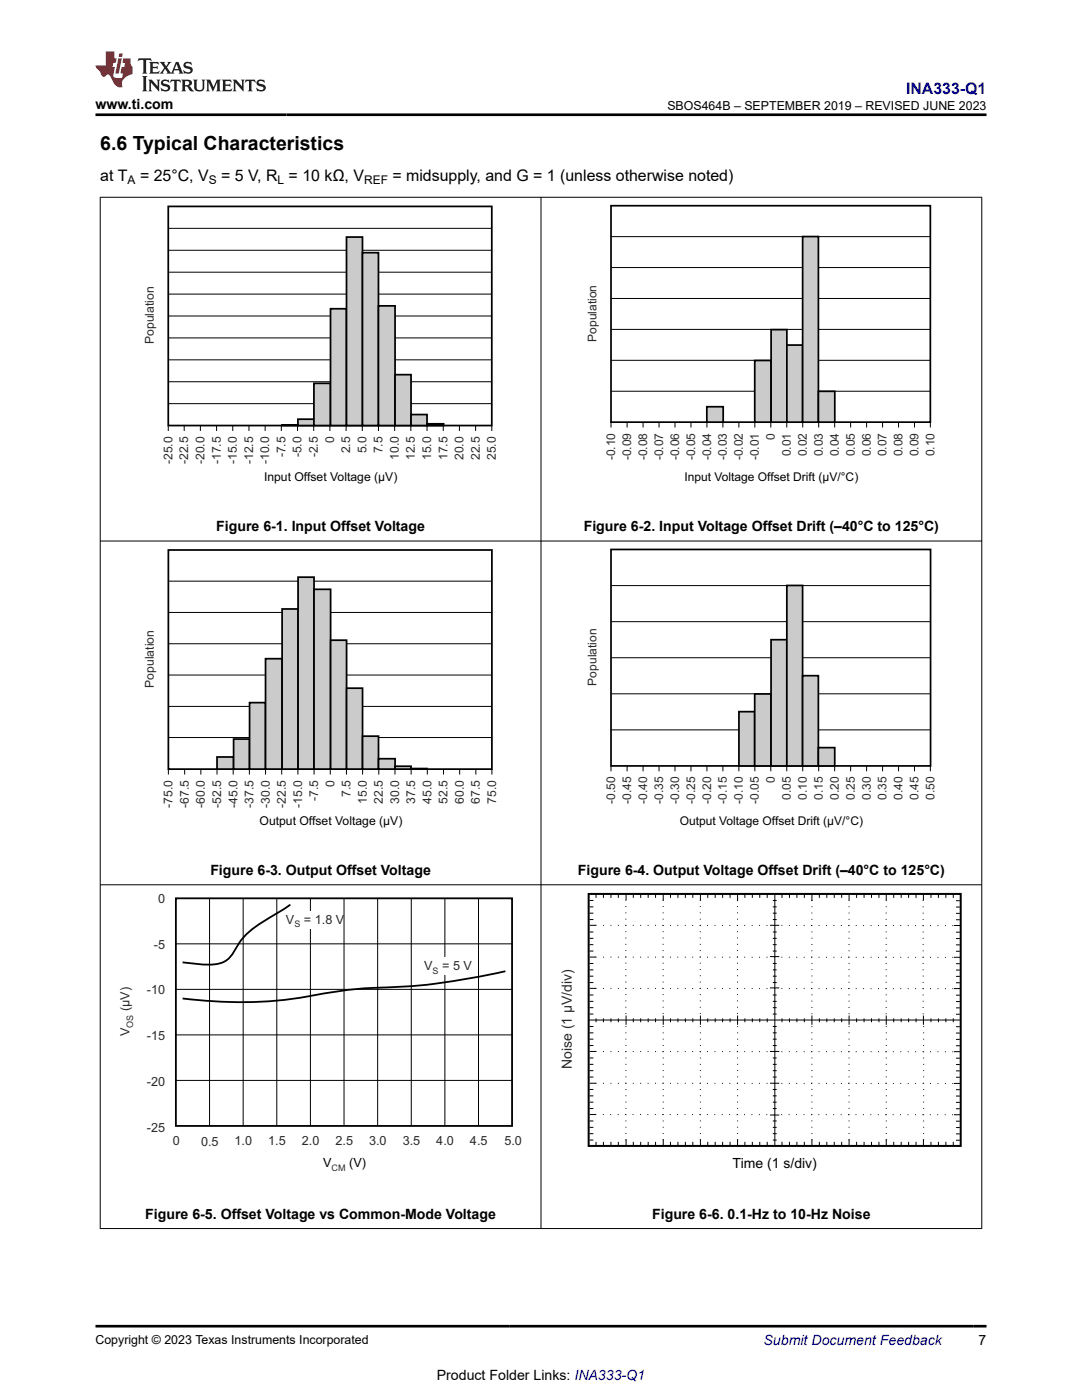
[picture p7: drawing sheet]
<svg xmlns="http://www.w3.org/2000/svg" width="216mm" height="279mm" viewBox="0 0 216 279" stroke-linecap="round" stroke-linejoin="round" font-family="sans-serif">
<path d="M33.6 41.2h64.5v43.7h-64.5zM56.3 84.8h3.1v.1h-3.1z" fill="none" stroke="#000" stroke-width=".35"/>
<g fill="none" stroke="#000" stroke-width=".2">
<path d="M33.6 45.6h64.6M33.6 49.9h64.6M33.6 54.3h64.6M33.6 58.7h64.6M33.6 63.1h64.6M33.6 67.4h64.6M33.6 71.8h64.6M33.6 76.2h64.6M33.6 84.9v1.1M33.6 80.6h64.6M36.8 84.9v1.1M40 84.9v1.1"/>
<path d="M43.2 84.9v1.1M46.4 84.9v1.1M49.7 84.9v1.1M52.9 84.9v1.1M56.1 84.9v1.1M59.4 84.9v1.1M62.6 84.9v1.1M65.8 84.9v1.1M69.1 84.9v1.1M72.3 84.9v1.1M75.5 84.9v1.1M78.7 84.9v1.1"/>
<path d="M82 84.9v1.1M85.2 84.9v1.1M88.4 84.9v1.1M91.7 84.9v1.1M94.9 84.9v1.1M98.1 84.9v1.1"/>
</g>
<path d="M56.3 84.9h3.1" fill="none" stroke="#cbcbcb" stroke-width=".2"/>
<path d="M59.4 83.7h3.2v1.2h-3.2z" fill-rule="evenodd" fill="#cbcbcb"/>
<path d="M59.4 83.7h3.2v1.2h-3.2z" fill="none" stroke="#000" stroke-width=".35"/>
<path d="M62.6 76.5h3.3v8.4h-3.3z" fill-rule="evenodd" fill="#cbcbcb"/>
<path d="M62.6 76.5h3.3v8.4h-3.3z" fill="none" stroke="#000" stroke-width=".35"/>
<path d="M65.9 61.6h3.2v23.3h-3.2z" fill-rule="evenodd" fill="#cbcbcb"/>
<path d="M65.9 61.6h3.2v23.3h-3.2z" fill="none" stroke="#000" stroke-width=".35"/>
<path d="M69.1 47.3h3.2v37.6h-3.2z" fill-rule="evenodd" fill="#cbcbcb"/>
<path d="M69.1 47.3h3.2v37.6h-3.2z" fill="none" stroke="#000" stroke-width=".35"/>
<path d="M72.3 50.4h3.2v34.5h-3.2z" fill-rule="evenodd" fill="#cbcbcb"/>
<path d="M72.3 50.4h3.2v34.5h-3.2z" fill="none" stroke="#000" stroke-width=".35"/>
<path d="M75.5 61h3.3v23.9h-3.3z" fill-rule="evenodd" fill="#cbcbcb"/>
<path d="M75.5 61h3.3v23.9h-3.3z" fill="none" stroke="#000" stroke-width=".35"/>
<path d="M78.8 74.8h3.2v10.1h-3.2z" fill-rule="evenodd" fill="#cbcbcb"/>
<path d="M78.8 74.8h3.2v10.1h-3.2z" fill="none" stroke="#000" stroke-width=".35"/>
<path d="M82 82.7h3.2v2.2h-3.2z" fill-rule="evenodd" fill="#cbcbcb"/>
<path d="M82 82.7h3.2v2.2h-3.2zM85.2 84.6h3.3v.3h-3.3z" fill="none" stroke="#000" stroke-width=".35"/>
<path d="M85.2 84.8h3.3" fill="none" stroke="#cbcbcb" stroke-width=".35"/>
<g fill="none" stroke="#000" stroke-width=".2">
<path d="M121.9 47.2h63.8M121.9 53.4h63.8M121.9 59.6h63.8M121.9 65.7h63.8M121.9 71.9h63.8M121.9 78.1h63.8M121.9 84.3v1M125.1 84.3v1M128.3 84.3v1M131.5 84.3v1M134.7 84.3v1M137.9 84.3v1"/>
<path d="M141.1 84.3v1M144.2 84.3v1M147.4 84.3v1M150.6 84.3v1M153.8 84.3v1M157 84.3v1M160.2 84.3v1M163.4 84.3v1M166.5 84.3v1M169.7 84.3v1M172.9 84.3v1M176.1 84.3v1"/>
<path d="M179.3 84.3v1M182.5 84.3v1M185.6 84.3v1"/>
</g>
<path d="M121.9 41.1h63.7v43.2h-63.7z" fill="none" stroke="#000" stroke-width=".34"/>
<path d="M141 81.2h3.3v3.1h-3.3z" fill-rule="evenodd" fill="#cbcbcb"/>
<path d="M141 81.2h3.3v3.1h-3.3z" fill="none" stroke="#000" stroke-width=".34"/>
<path d="M150.6 71.9h3.3v12.4h-3.3z" fill-rule="evenodd" fill="#cbcbcb"/>
<path d="M150.6 71.9h3.3v12.4h-3.3z" fill="none" stroke="#000" stroke-width=".34"/>
<path d="M153.9 65.8h3.1v18.5h-3.1z" fill-rule="evenodd" fill="#cbcbcb"/>
<path d="M153.9 65.8h3.1v18.5h-3.1z" fill="none" stroke="#000" stroke-width=".34"/>
<path d="M157 68.9h3.2v15.4h-3.2z" fill-rule="evenodd" fill="#cbcbcb"/>
<path d="M157 68.9h3.2v15.4h-3.2z" fill="none" stroke="#000" stroke-width=".34"/>
<path d="M160.2 47.2h3.1v37.1h-3.1z" fill-rule="evenodd" fill="#cbcbcb"/>
<path d="M160.2 47.2h3.1v37.1h-3.1z" fill="none" stroke="#000" stroke-width=".34"/>
<path d="M163.3 78.1h3.3v6.2h-3.3z" fill-rule="evenodd" fill="#cbcbcb"/>
<path d="M163.3 78.1h3.3v6.2h-3.3z" fill="none" stroke="#000" stroke-width=".34"/>
<g fill="none" stroke="#000" stroke-width=".2">
<path d="M33.6 116h64.6M33.6 122.2h64.6M33.6 128.5h64.6M33.6 134.7h64.6M33.6 153.5v1.1M33.6 147.2h64.6M33.6 141h64.6M36.8 153.5v1.1M40.1 153.5v1.1M43.3 153.5v1.1M46.5 153.5v1.1M49.8 153.5v1.1"/>
<path d="M53 153.5v1.1M56.2 153.5v1.1M59.4 153.5v1.1M62.7 153.5v1.1M65.9 153.5v1.1M69.1 153.5v1.1M72.4 153.5v1.1M75.6 153.5v1.1M78.8 153.5v1.1M82 153.5v1.1M85.3 153.5v1.1M88.5 153.5v1.1"/>
<path d="M91.7 153.5v1.1M94.9 153.5v1.1M98.2 153.5v1.1"/>
</g>
<path d="M33.6 109.8h64.6v43.7h-64.6z" fill="none" stroke="#000" stroke-width=".35"/>
<path d="M43.3 151.1h3.3v2.4h-3.3z" fill-rule="evenodd" fill="#cbcbcb"/>
<path d="M43.3 151.1h3.3v2.4h-3.3z" fill="none" stroke="#000" stroke-width=".35"/>
<path d="M46.6 147.5h3.2v6h-3.2z" fill-rule="evenodd" fill="#cbcbcb"/>
<path d="M46.6 147.5h3.2v6h-3.2z" fill="none" stroke="#000" stroke-width=".35"/>
<path d="M49.8 140.2h3.2v13.3h-3.2z" fill-rule="evenodd" fill="#cbcbcb"/>
<path d="M49.8 140.2h3.2v13.3h-3.2z" fill="none" stroke="#000" stroke-width=".35"/>
<path d="M53 131.5h3.3v22h-3.3z" fill-rule="evenodd" fill="#cbcbcb"/>
<path d="M53 131.5h3.3v22h-3.3z" fill="none" stroke="#000" stroke-width=".35"/>
<path d="M56.3 121.5h3.2v32h-3.2z" fill-rule="evenodd" fill="#cbcbcb"/>
<path d="M56.3 121.5h3.2v32h-3.2z" fill="none" stroke="#000" stroke-width=".35"/>
<path d="M59.5 115.2h3.2v38.3h-3.2z" fill-rule="evenodd" fill="#cbcbcb"/>
<path d="M59.5 115.2h3.2v38.3h-3.2z" fill="none" stroke="#000" stroke-width=".35"/>
<path d="M62.7 117.6h3.3v35.9h-3.3z" fill-rule="evenodd" fill="#cbcbcb"/>
<path d="M62.7 117.6h3.3v35.9h-3.3z" fill="none" stroke="#000" stroke-width=".35"/>
<path d="M66 127.8h3.2v25.7h-3.2z" fill-rule="evenodd" fill="#cbcbcb"/>
<path d="M66 127.8h3.2v25.7h-3.2z" fill="none" stroke="#000" stroke-width=".35"/>
<path d="M69.2 137.3h3.1v16.2h-3.1z" fill-rule="evenodd" fill="#cbcbcb"/>
<path d="M69.2 137.3h3.1v16.2h-3.1z" fill="none" stroke="#000" stroke-width=".35"/>
<path d="M72.3 146.9h3.2v6.6h-3.2z" fill-rule="evenodd" fill="#cbcbcb"/>
<path d="M72.3 146.9h3.2v6.6h-3.2z" fill="none" stroke="#000" stroke-width=".35"/>
<path d="M75.5 151.4h3.3v2.1h-3.3z" fill-rule="evenodd" fill="#cbcbcb"/>
<path d="M75.5 151.4h3.3v2.1h-3.3z" fill="none" stroke="#000" stroke-width=".35"/>
<path d="M78.8 152.9h3.2v.6h-3.2z" fill-rule="evenodd" fill="#cbcbcb"/>
<path d="M78.8 152.9h3.2v.6h-3.2zM82 153.4h3.2v.1h-3.2z" fill="none" stroke="#000" stroke-width=".35"/>
<path d="M82 153.4h3.2" fill="none" stroke="#cbcbcb" stroke-width=".2"/>
<path d="M121.9 109.7h63.8v43.2h-63.8z" fill="none" stroke="#000" stroke-width=".34"/>
<g fill="none" stroke="#000" stroke-width=".2">
<path d="M121.9 116.9h63.8M121.9 124.1h63.8M121.9 131.3h63.8M121.9 138.5h63.8M121.9 152.9v1M121.9 145.7h63.8M125.1 152.9v1M128.3 152.9v1M131.5 152.9v1M134.7 152.9v1M137.9 152.9v1M141.1 152.9v1"/>
<path d="M144.2 152.9v1M147.4 152.9v1M150.6 152.9v1M153.8 152.9v1M157 152.9v1M160.2 152.9v1M163.4 152.9v1M166.5 152.9v1M169.7 152.9v1M172.9 152.9v1M176.1 152.9v1M179.3 152.9v1"/>
<path d="M182.5 152.9v1M185.6 152.9v1"/>
</g>
<path d="M147.4 142h3.2v10.9h-3.2z" fill-rule="evenodd" fill="#cbcbcb"/>
<path d="M147.4 142h3.2v10.9h-3.2z" fill="none" stroke="#000" stroke-width=".34"/>
<path d="M150.6 138.5h3.3v14.4h-3.3z" fill-rule="evenodd" fill="#cbcbcb"/>
<path d="M150.6 138.5h3.3v14.4h-3.3z" fill="none" stroke="#000" stroke-width=".34"/>
<path d="M153.9 127.7h3.1v25.2h-3.1z" fill-rule="evenodd" fill="#cbcbcb"/>
<path d="M153.9 127.7h3.1v25.2h-3.1z" fill="none" stroke="#000" stroke-width=".34"/>
<path d="M157 116.8h3.1v36.1h-3.1z" fill-rule="evenodd" fill="#cbcbcb"/>
<path d="M157 116.8h3.1v36.1h-3.1z" fill="none" stroke="#000" stroke-width=".34"/>
<path d="M160.1 134.8h3.2v18.1h-3.2z" fill-rule="evenodd" fill="#cbcbcb"/>
<path d="M160.1 134.8h3.2v18.1h-3.2z" fill="none" stroke="#000" stroke-width=".34"/>
<path d="M163.3 149.2h3.3v3.7h-3.3z" fill-rule="evenodd" fill="#cbcbcb"/>
<path d="M163.3 149.2h3.3v3.7h-3.3z" fill="none" stroke="#000" stroke-width=".34"/>
<path d="M35.1 179.3h67.1v45.4h-67.1z" fill="none" stroke="#000" stroke-width=".36"/>
<g fill="none" stroke="#000" stroke-width=".2">
<path d="M41.8 179.3v45.4M48.5 179.3v45.4M55.2 179.3v45.4M61.9 179.3v45.4M68.6 179.3v45.4M75.4 179.3v45.4M82.1 179.3v45.4M88.8 179.3v45.4M95.5 179.3v45.4M35.1 188.4h67.1M35.1 197.4h67.1M35.1 206.5h67.1"/>
<path d="M35.1 215.6h67.1"/>
</g>
<g fill="#fff">
<path d="M83.8 191.1h10.1v3.5h-10.1z" fill-rule="evenodd"/>
<path d="M56.2 181.9h10.1v3.5h-10.1z" fill-rule="evenodd"/>
</g>
<path d="M57.9 180.5l-.9 .7a50.7 50.7 0 0 0-7.9 5.3l-.8 .8-1 1.7a5.3 5.3 0 0 1-5.2 3.5h-1.6l-4.1-.4M100.8 193.8a126.6 126.6 0 0 1-27.7 3.4l-7 .8a85.3 85.3 0 0 1-29.7 1.3" fill="none" stroke="#000" stroke-width=".36"/>
<path d="M117.2 191h74.7v25h-74.7z" fill-rule="evenodd" fill="#fff"/>
<path d="M117.5 178.4h74.2v50.3h-74.2z" fill="none" stroke="#000" stroke-width=".4"/>
<path d="M118.9 197.3h71.8M118.9 184.7h71.8M118.9 191l71.8 .1M118.9 216.2h71.8M118.9 209.9h71.8M118.8 222.4l71.8 .1" fill="none" stroke="#000" stroke-width=".2" stroke-dasharray=".2 1.3" stroke-linecap="butt"/>
<g fill="none" stroke="#000" stroke-width=".2" stroke-dasharray=".2 1.1" stroke-linecap="butt">
<path d="M124.9 179.6v22.9M132.3 179.6v22.9M139.7 179.6v22.9M147.2 179.6v22.9M162 179.6v23M169.4 179.6v23M176.8 179.6v23M184.2 179.6v23M124.9 204.8v22.9M132.3 204.8v22.9M139.8 204.8v22.9M147.2 204.8v22.9"/>
<path d="M162 204.8v22.9M169.4 204.8v22.9M176.8 204.8v22.9M184.3 204.8v22.9"/>
</g>
<g fill="none" stroke="#000" stroke-width=".2">
<path d="M19.9 39.4h176.1M20 39.3v205.9M107.9 39.3v205.9M195.9 39.3v205.9M19.9 108h176.1M19.9 176.6h176.1M117.6 179.7h.8M118.9 178.4v.8M120.4 178.4v.8M121.9 178.4v.8M123.4 178.4v.8M124.9 178.6v1"/>
<path d="M126.4 178.4v.8M127.8 178.4v.8M129.3 178.4v.8M130.8 178.4v.8M132.3 178.6v1.2M133.8 178.4v.8M135.3 178.4v.8M136.8 178.4v.8M138.2 178.4v.8M139.8 178.6v1.2M141.2 178.4v.8M142.7 178.4v.8"/>
<path d="M144.2 178.4v.8M145.7 178.4v.8M147.2 178.6v1.2M148.6 178.4v.8M150.1 178.4v.8M151.6 178.4v.8M153.1 178.4v.8M154.2 179.7h.8M154.6 178.4v50.2M156 178.4v.8M157.5 178.4v.8M159 178.4v.8"/>
<path d="M160.5 178.4v.8M162 178.6v1.2M163.5 178.4v.8M165 178.4v.8M166.5 178.4v.8M167.9 178.4v.8M169.4 178.6v1.1M170.9 178.4v.8M172.4 178.4v.8M173.9 178.4v.8M175.4 178.4v.8M176.8 178.6v1.1"/>
<path d="M178.3 178.4v.8M179.8 178.4v.8M181.3 178.4v.8M182.8 178.4v.8M184.3 178.6v1.1M185.8 178.4v.8M187.3 178.4v.8M188.7 178.4v.8M190.2 178.4v.8M190.8 179.8h.7M117.6 199.8h.8M117.6 198.6h.8"/>
<path d="M117.6 196.1h.8M117.6 194.8h.8M117.6 193.6h.8M117.6 192.3h.8M117.6 189.8h.8M117.6 188.5h.8M117.6 187.3h.8M117.6 186h.8M117.6 183.5h.8M117.6 182.2h.8M117.6 181h.8M117.7 191h1.2"/>
<path d="M117.7 184.7h1.2M117.7 197.3h1.2M153.6 184.7h1.9M153.6 190.9h1.9M153.6 197.2h1.9M154.2 199.8h.8M154.2 198.6h.8M154.2 196.1h.8M154.2 194.8h.8M154.2 193.6h.8M154.2 192.3h.8M154.2 189.8h.8"/>
<path d="M154.2 188.5h.8M154.2 187.3h.8M154.2 186h.8M154.2 183.5h.8M154.2 182.2h.8M154.2 181h.8M190.4 191h1.2M190.4 184.7h1.2M190.4 197.3h1.2M190.8 198.6h.7M190.8 192.3h.7M190.8 186h.7"/>
<path d="M190.8 199.9h.7M190.8 196.1h.7M190.8 194.9h.7M190.8 193.6h.7M190.8 189.8h.7M190.8 188.6h.7M190.8 187.3h.7M190.8 183.6h.7M190.8 182.3h.7M190.8 181h.7M117.4 203.6h74.1M117.6 220h.8"/>
<path d="M117.6 218.7h.8M117.6 217.4h.8M117.6 214.9h.8M117.6 213.7h.8M117.6 212.4h.8M117.6 211.1h.8M117.6 208.7h.8M117.6 207.4h.8M117.6 206.1h.8M117.6 204.9h.8M117.6 202.4h.8M117.6 201.1h.8"/>
<path d="M117.7 209.8h1.2M117.7 216.2h1.2M118.9 203.2v.8M120.4 203.2v.8M121.9 203.2v.8M123.4 203.2v.8M124.9 202.7v1.8M126.4 203.2v.8M127.8 203.2v.8M129.3 203.2v.8M130.8 203.2v.8M132.3 202.7v1.8"/>
<path d="M133.8 203.2v.8M135.3 203.2v.8M136.8 203.2v.8M138.2 203.2v.8M139.8 202.7v1.8M141.2 203.2v.8M142.7 203.2v.8M144.2 203.2v.8M145.7 203.2v.8M147.2 202.7v1.8M148.6 203.2v.8M150.1 203.2v.8"/>
<path d="M151.6 203.2v.8M153.1 203.2v.8M153.6 209.8h1.9M153.6 216.2h1.9M154.2 220h.8M154.2 218.7h.8M154.2 217.4h.8M154.2 214.9h.8M154.2 213.7h.8M154.2 212.4h.8M154.2 211.1h.8M154.2 208.7h.8"/>
<path d="M154.2 207.4h.8M154.2 206.1h.8M154.2 204.9h.8M154.2 202.4h.8M154.2 201.1h.8M156 203.2v.8M157.5 203.2v.8M159 203.2v.8M160.5 203.2v.8M162 202.7v1.8M163.5 203.2v.8M165 203.2v.8"/>
<path d="M166.5 203.2v.8M167.9 203.2v.8M169.4 202.7v1.8M170.9 203.2v.8M172.4 203.2v.8M173.9 203.2v.8M175.4 203.2v.8M176.8 202.7v1.8M178.3 203.2v.8M179.8 203.2v.8M181.3 203.2v.8M182.8 203.2v.8"/>
<path d="M184.3 202.7v1.8M185.8 203.2v.8M187.3 203.2v.8M188.7 203.2v.8M190.2 203.2v.8M190.4 209.9h1.2M190.4 216.2h1.2M190.8 217.5h.7M190.8 211.2h.7M190.8 204.9h.7M190.8 218.7h.7M190.8 215h.7"/>
<path d="M190.8 213.7h.7M190.8 212.5h.7M190.8 208.7h.7M190.8 207.4h.7M190.8 206.2h.7M190.8 202.4h.7M190.8 201.1h.7M117.6 227.5h.8M117.6 226.2h.8M117.6 225h.8M117.6 223.7h.8M117.6 221.2h.8"/>
<path d="M117.7 222.4h1.2M118.9 227.9v.7M120.4 227.9v.7M121.9 227.9v.7M123.4 227.9v.7M124.9 227.4v1.2M126.4 227.9v.7M127.8 227.9v.7M129.3 227.9v.7M130.8 227.9v.7M132.3 227.4v1.2M133.8 227.9v.7"/>
<path d="M135.3 227.9v.7M136.8 227.9v.7M138.2 227.9v.7M139.8 227.4v1.2M141.2 227.9v.7M142.7 227.9v.7M144.2 227.9v.7M145.7 227.9v.7M147.2 227.4v1.2M148.6 227.9v.7M150.1 227.9v.7M151.6 227.9v.7"/>
<path d="M153.1 227.9v.7M153.6 222.5h1.9M154.2 227.5h.8M154.2 226.2h.8M154.2 225h.8M154.2 223.7h.8M154.2 221.2h.8M156 227.9v.7M157.5 227.9v.7M159 227.9v.7M160.5 227.9v.7M162 227.4v1.2"/>
<path d="M163.5 227.9v.7M165 227.9v.7M166.5 227.9v.7M167.9 227.9v.7M169.4 227.4v1.2M170.9 227.9v.7M172.4 227.9v.7M173.9 227.9v.7M175.4 227.9v.7M176.8 227.4v1.2M178.3 227.9v.7M179.8 227.9v.7"/>
<path d="M181.3 227.9v.7M182.8 227.9v.7M184.3 227.4v1.2M185.8 227.9v.7M187.3 227.9v.7M188.7 227.9v.7M190.2 227.9v.7M190.4 222.5h1.2M190.8 223.8h.7M190.8 227.6h.7M190.8 226.3h.7M190.8 225h.7"/>
<path d="M190.8 221.3h.7M190.8 220h.7M19.9 245.2h176.1"/>
</g>
<path d="M27.7 11.6l-.2 .6 .5-.2h.6v.1v2.2l-.2 .4h1l-.2-.4v-2.2v-.1h.5l.5 .2-.1-.6zM29.8 12.4l.2 .3v1.6l-.2 .4h1.9l.1-.6a1.08 1.08 0 0 1-1.3 .2v-.7h.6l.4 .2v-.7l-.4 .2h-.6v-.5l.2-.2a1 1 0 0 1 1 .3l-.1-.5zM31.8 12.4l1 1.1-1 1.2h.9l-.2-.2 .4-.8 .5 .8-.2 .2h1.6l-.2-.2 .1-.5h1l.1 .5-.1 .2h.9l-.2-.4-.8-1.9h-.5l-1 2.1-.8-1.1 .9-1h-.8l.2 .2-.5 .6-.3-.6 .1-.2zM35.2 12.8l.4 1h-.8zM36.8 12.5a.65 .65 0 0 0-.2 .7 .65 .65 0 0 0 .6 .5l.7 .1 .1 .3a.79 .79 0 0 1-.7 .4 .79 .79 0 0 1-.7-.5l.1 .7 .2-.1a.93 .93 0 0 0 1.1 0 .93 .93 0 0 0 .4-.9 1.46 1.46 0 0 0-1.2-.6l-.1-.3a1.09 1.09 0 0 1 1.2 .2l-.2-.6-.1 .1-.6-.2zM28.4 15.2l.2 .4v2.2l-.2 .4h1l-.2-.4v-2.2l.2-.4zM29.6 15.9l.2 .4v1.5l-.2 .4h.8l-.3-.4v-1.3l1.7 1.8v-2l.2-.4h-.8l.2 .2 .1 1.1-1.2-1.3zM32.3 16a.65 .65 0 0 0-.2 .8 .65 .65 0 0 0 .7 .4l.6 .2 .1 .2a.79 .79 0 0 1-.7 .4 .79 .79 0 0 1-.7-.5l.1 .7 .2-.1a.93 .93 0 0 0 1.1 .1 .93 .93 0 0 0 .4-1 1.46 1.46 0 0 0-1.2-.5l-.1-.4a1.09 1.09 0 0 1 1.2 .2l-.2-.6-.1 .1-.6-.1zM34.1 15.9l-.1 .6a.63 .63 0 0 1 .7-.3l.1 1.6-.3 .4h1l-.2-.4v-1.6a.66 .66 0 0 1 .8 .3l-.1-.6zM36.2 15.9l.2 .4v1.5l-.2 .4h.9l-.2-.2v-.7h.5l.1 .2a.79 .79 0 0 0 1.2 .6l-1-.9a.61 .61 0 0 0 .6-.6 .61 .61 0 0 0-.5-.7zM36.9 16.2h.2a.47 .47 0 0 1 .5 .1 .47 .47 0 0 1 .1 .5l-.2 .1-.6 .1zM38.5 15.9l.2 .2a2.27 2.27 0 0 0 .4 2 1.04 1.04 0 0 0 1.7-.7v-1.3l.2-.2h-.8l.2 .4v1.1a.6 .6 0 0 1-.6 .6 .6 .6 0 0 1-.6-.6v-1.1l.3-.4zM41.1 15.9l.2 .4v1.5l-.2 .4h.7l-.2-.4v-1.4l.9 1.9 .8-1.9v1.4l-.2 .4h1l-.3-.4v-1.5l.3-.4h-.8l-.7 1.5-.7-1.5zM44.3 15.9l.2 .4v1.5l-.2 .4h1.9l.1-.6a1.09 1.09 0 0 1-1.3 .2v-.7h.6l.4 .2v-.6l-.4 .2h-.6v-.6l.2-.1a1.01 1.01 0 0 1 1 .3l-.1-.6zM46.4 15.9l.3 .4v1.5l-.3 .4h.8l-.2-.4v-1.3l1.6 1.8v-2l.2-.4h-.7l.2 .2v1.1l-1.2-1.3zM49 15.9l-.1 .6a.63 .63 0 0 1 .8-.3v1.6l-.3 .4h1l-.2-.4v-1.6a.66 .66 0 0 1 .8 .3l-.1-.6zM51.4 16a.65 .65 0 0 0-.2 .8 .65 .65 0 0 0 .6 .4l.6 .2 .2 .2a.79 .79 0 0 1-.8 .4 .79 .79 0 0 1-.6-.5l.1 .7 .2-.1a.93 .93 0 0 0 1 .1 .93 .93 0 0 0 .5-1 1.46 1.46 0 0 0-1.3-.5l-.1-.4a1.09 1.09 0 0 1 1.3 .2l-.2-.6-.2 .1-.5-.1z" fill="#231f20"/>
<path d="M21.1 10.3v2.7h-2.1l.1 .4 .9 1a.95 .95 0 0 0 .9 .9 .59 .59 0 0 1 .6-.4 .59 .59 0 0 1 .5 .3l.4 .8a1.59 1.59 0 0 0 2.1 1.4 1.61 1.61 0 0 1 1-2.3l1-.3-.1-1.5a1.59 1.59 0 0 1-.4-1.7h-1.4l-.2 .9h.5l-.1 .9h-.5l-.2 .9v.3l.4 .1-.2 .9h-.6a.73 .73 0 0 1-1.1-.7l.3-1.5h-.5l.2-.9h.5l.2-.9h-.5v-1.3zM23.6 11.6l-.6 3.1h.7l.6-3.1zM23.8 10.7l-.1 .6h.7l.1-.6z" fill="#ed1c24"/>
<path d="M19 22.9h177.8M19 264.7h177.8" fill="none" stroke="#000" stroke-width=".53"/>
<text font-size="3.9" x="20" y="29.9">6.6 Typical Characteristics</text>
<text font-size="3.2" fill="#00f" x="180.8" y="18.7">INA333-Q1</text>
<g font-size="3.2">
<text x="20" y="36.1">at T</text>
<text x="27.9" y="36.1">= 25°C, V</text>
<text x="44.1" y="36.1">= 5 V, R = 10 kΩ, V</text>
<text x="78.3" y="36.1">= midsupply, and G = 1 (unless otherwise noted)</text>
</g>
<g font-size="2.8">
<text x="19" y="21.8">www.ti.com</text>
<text x="43.1" y="106">Figure 6-1. Input Offset Voltage</text>
<text x="116.5" y="106">Figure 6-2. Input Voltage Offset Drift (–40°C to 125°C)</text>
<text x="42" y="174.6">Figure 6-3. Output Offset Voltage</text>
<text x="115.3" y="174.6">Figure 6-4. Output Voltage Offset Drift (–40°C to 125°C)</text>
<text x="146.2" y="233.1">Time (1 s/div)</text>
<text x="29" y="243.2">Figure 6-5. Offset Voltage vs Common-Mode Voltage</text>
<text x="130.1" y="243.2">Figure 6-6. 0.1-Hz to 10-Hz Noise</text>
<text x="195.3" y="268.5">7</text>
<text x="87.2" y="275.3">Product Folder Links: INA333-Q1</text>
</g>
<text font-size="2.8" fill="#2b292a" x="114.1" y="213.4" transform="rotate(-90 114.1 213.4)">Noise (1 µV/div)</text>
<text font-size="2.8" fill="#00f" x="152.4" y="268.5">Submit Document Feedback</text>
<g font-size="2.5">
<text x="133.2" y="21.9">SBOS464B – SEPTEMBER 2019 – REVISED JUNE 2023</text>
<text x="64.5" y="233">V</text>
<text x="69.7" y="233">(V)</text>
<text x="19" y="268.2">Copyright © 2023 Texas Instruments Incorporated</text>
</g>
<g font-size="2.5" fill="#2b292a">
<text x="31.5" y="180.1">0</text>
<text x="57.1" y="184.4">V</text>
<text x="60.6" y="184.4">= 1.8 V</text>
<text x="30.7" y="189.3">-5</text>
<text x="84.6" y="193.6">V</text>
<text x="88.2" y="193.6">= 5 V</text>
<text x="25.8" y="201.8" transform="rotate(-90 25.8 201.8)">(µV)</text>
<text x="29.3" y="198.5">-10</text>
<text x="25.8" y="206.8" transform="rotate(-90 25.8 206.8)">V</text>
<text x="29.3" y="207.6">-15</text>
<text x="29.3" y="216.8">-20</text>
<text x="29.3" y="225.9">-25</text>
<text x="34.5" y="228.6">0</text>
<text x="40.1" y="228.6">0.5</text>
<text x="46.8" y="228.6">1.0</text>
<text x="53.5" y="228.6">1.5</text>
<text x="60.2" y="228.6">2.0</text>
<text x="66.9" y="228.6">2.5</text>
<text x="73.6" y="228.6">3.0</text>
<text x="80.4" y="228.6">3.5</text>
<text x="87.1" y="228.6">4.0</text>
<text x="93.8" y="228.6">4.5</text>
<text x="100.7" y="228.6">5.0</text>
</g>
<g font-size="2.4">
<text x="25.5" y="36.7">A</text>
<text x="41.7" y="36.7">S</text>
<text x="55.4" y="36.7">L</text>
<text x="72.7" y="36.7">REF</text>
<text x="52.7" y="96">Input Offset Voltage (µV)</text>
<text x="136.6" y="96">Input Voltage Offset Drift (µV/°C)</text>
<text x="51.8" y="164.6">Output Offset Voltage (µV)</text>
<text x="135.6" y="164.6">Output Voltage Offset Drift (µV/°C)</text>
</g>
<g font-size="2.4" fill="#2b292a">
<text x="30.7" y="68.7" transform="rotate(-90 30.7 68.7)">Population</text>
<text x="119.1" y="68.2" transform="rotate(-90 119.1 68.2)">Population</text>
<text x="66.7" y="88.4" transform="rotate(-90 66.7 88.4)">0</text>
<text x="154.6" y="87.7" transform="rotate(-90 154.6 87.7)">0</text>
<text x="34.4" y="92.6" transform="rotate(-90 34.4 92.6)">-25.0</text>
<text x="37.6" y="92.6" transform="rotate(-90 37.6 92.6)">-22.5</text>
<text x="40.8" y="92.6" transform="rotate(-90 40.8 92.6)">-20.0</text>
<text x="44" y="92.6" transform="rotate(-90 44 92.6)">-17.5</text>
<text x="47.3" y="92.6" transform="rotate(-90 47.3 92.6)">-15.0</text>
<text x="50.5" y="92.6" transform="rotate(-90 50.5 92.6)">-12.5</text>
<text x="53.7" y="92.6" transform="rotate(-90 53.7 92.6)">-10.0</text>
<text x="56.9" y="91.3" transform="rotate(-90 56.9 91.3)">-7.5</text>
<text x="60.2" y="91.3" transform="rotate(-90 60.2 91.3)">-5.0</text>
<text x="63.4" y="91.3" transform="rotate(-90 63.4 91.3)">-2.5</text>
<text x="69.9" y="90.5" transform="rotate(-90 69.9 90.5)">2.5</text>
<text x="73.1" y="90.5" transform="rotate(-90 73.1 90.5)">5.0</text>
<text x="76.3" y="90.5" transform="rotate(-90 76.3 90.5)">7.5</text>
<text x="79.6" y="91.8" transform="rotate(-90 79.6 91.8)">10.0</text>
<text x="82.8" y="91.8" transform="rotate(-90 82.8 91.8)">12.5</text>
<text x="86" y="91.8" transform="rotate(-90 86 91.8)">15.0</text>
<text x="89.3" y="91.8" transform="rotate(-90 89.3 91.8)">17.5</text>
<text x="92.5" y="91.8" transform="rotate(-90 92.5 91.8)">20.0</text>
<text x="95.7" y="91.8" transform="rotate(-90 95.7 91.8)">22.5</text>
<text x="99" y="91.8" transform="rotate(-90 99 91.8)">25.0</text>
<text x="122.7" y="91.9" transform="rotate(-90 122.7 91.9)">-0.10</text>
<text x="125.9" y="91.9" transform="rotate(-90 125.9 91.9)">-0.09</text>
<text x="129.1" y="91.9" transform="rotate(-90 129.1 91.9)">-0.08</text>
<text x="132.3" y="91.9" transform="rotate(-90 132.3 91.9)">-0.07</text>
<text x="135.5" y="91.9" transform="rotate(-90 135.5 91.9)">-0.06</text>
<text x="138.7" y="91.9" transform="rotate(-90 138.7 91.9)">-0.05</text>
<text x="141.9" y="91.9" transform="rotate(-90 141.9 91.9)">-0.04</text>
<text x="145.1" y="91.9" transform="rotate(-90 145.1 91.9)">-0.03</text>
<text x="148.2" y="91.9" transform="rotate(-90 148.2 91.9)">-0.02</text>
<text x="151.4" y="91.9" transform="rotate(-90 151.4 91.9)">-0.01</text>
<text x="157.8" y="91.1" transform="rotate(-90 157.8 91.1)">0.01</text>
<text x="161" y="91.1" transform="rotate(-90 161 91.1)">0.02</text>
<text x="164.2" y="91.1" transform="rotate(-90 164.2 91.1)">0.03</text>
<text x="167.4" y="91.1" transform="rotate(-90 167.4 91.1)">0.04</text>
<text x="170.5" y="91.1" transform="rotate(-90 170.5 91.1)">0.05</text>
<text x="173.7" y="91.1" transform="rotate(-90 173.7 91.1)">0.06</text>
<text x="176.9" y="91.1" transform="rotate(-90 176.9 91.1)">0.07</text>
<text x="180.1" y="91.1" transform="rotate(-90 180.1 91.1)">0.08</text>
<text x="183.3" y="91.1" transform="rotate(-90 183.3 91.1)">0.09</text>
<text x="186.5" y="91.1" transform="rotate(-90 186.5 91.1)">0.10</text>
<text x="30.7" y="137.3" transform="rotate(-90 30.7 137.3)">Population</text>
<text x="119.1" y="136.8" transform="rotate(-90 119.1 136.8)">Population</text>
<text x="34.4" y="161.2" transform="rotate(-90 34.4 161.2)">-75.0</text>
<text x="37.7" y="161.2" transform="rotate(-90 37.7 161.2)">-67.5</text>
<text x="40.9" y="161.2" transform="rotate(-90 40.9 161.2)">-60.0</text>
<text x="44.1" y="161.2" transform="rotate(-90 44.1 161.2)">-52.5</text>
<text x="47.4" y="161.2" transform="rotate(-90 47.4 161.2)">-45.0</text>
<text x="50.6" y="161.2" transform="rotate(-90 50.6 161.2)">-37.5</text>
<text x="53.8" y="161.2" transform="rotate(-90 53.8 161.2)">-30.0</text>
<text x="57" y="161.2" transform="rotate(-90 57 161.2)">-22.5</text>
<text x="60.3" y="161.2" transform="rotate(-90 60.3 161.2)">-15.0</text>
<text x="63.5" y="159.8" transform="rotate(-90 63.5 159.8)">-7.5</text>
<text x="66.7" y="157" transform="rotate(-90 66.7 157)">0</text>
<text x="69.9" y="159" transform="rotate(-90 69.9 159)">7.5</text>
<text x="73.2" y="160.4" transform="rotate(-90 73.2 160.4)">15.0</text>
<text x="76.4" y="160.4" transform="rotate(-90 76.4 160.4)">22.5</text>
<text x="79.6" y="160.4" transform="rotate(-90 79.6 160.4)">30.0</text>
<text x="82.9" y="160.4" transform="rotate(-90 82.9 160.4)">37.5</text>
<text x="86.1" y="160.4" transform="rotate(-90 86.1 160.4)">45.0</text>
<text x="89.3" y="160.4" transform="rotate(-90 89.3 160.4)">52.5</text>
<text x="92.5" y="160.4" transform="rotate(-90 92.5 160.4)">60.0</text>
<text x="95.8" y="160.4" transform="rotate(-90 95.8 160.4)">67.5</text>
<text x="99" y="160.4" transform="rotate(-90 99 160.4)">75.0</text>
<text x="122.7" y="160.5" transform="rotate(-90 122.7 160.5)">-0.50</text>
<text x="125.9" y="160.5" transform="rotate(-90 125.9 160.5)">-0.45</text>
<text x="129.1" y="160.5" transform="rotate(-90 129.1 160.5)">-0.40</text>
<text x="132.3" y="160.5" transform="rotate(-90 132.3 160.5)">-0.35</text>
<text x="135.5" y="160.5" transform="rotate(-90 135.5 160.5)">-0.30</text>
<text x="138.7" y="160.5" transform="rotate(-90 138.7 160.5)">-0.25</text>
<text x="141.9" y="160.5" transform="rotate(-90 141.9 160.5)">-0.20</text>
<text x="145.1" y="160.5" transform="rotate(-90 145.1 160.5)">-0.15</text>
<text x="148.2" y="160.5" transform="rotate(-90 148.2 160.5)">-0.10</text>
<text x="151.4" y="160.5" transform="rotate(-90 151.4 160.5)">-0.05</text>
<text x="154.6" y="156.3" transform="rotate(-90 154.6 156.3)">0</text>
<text x="157.8" y="159.7" transform="rotate(-90 157.8 159.7)">0.05</text>
<text x="161" y="159.7" transform="rotate(-90 161 159.7)">0.10</text>
<text x="164.2" y="159.7" transform="rotate(-90 164.2 159.7)">0.15</text>
<text x="167.4" y="159.7" transform="rotate(-90 167.4 159.7)">0.20</text>
<text x="170.5" y="159.7" transform="rotate(-90 170.5 159.7)">0.25</text>
<text x="173.7" y="159.7" transform="rotate(-90 173.7 159.7)">0.30</text>
<text x="176.9" y="159.7" transform="rotate(-90 176.9 159.7)">0.35</text>
<text x="180.1" y="159.7" transform="rotate(-90 180.1 159.7)">0.40</text>
<text x="183.3" y="159.7" transform="rotate(-90 183.3 159.7)">0.45</text>
<text x="186.5" y="159.7" transform="rotate(-90 186.5 159.7)">0.50</text>
</g>
<g font-size="1.8" fill="#2b292a">
<text x="58.7" y="185.1">S</text>
<text x="86.3" y="194.3">S</text>
<text x="26.6" y="205.1" transform="rotate(-90 26.6 205.1)">OS</text>
<text x="66.2" y="233.7">CM</text>
</g>
</svg>
